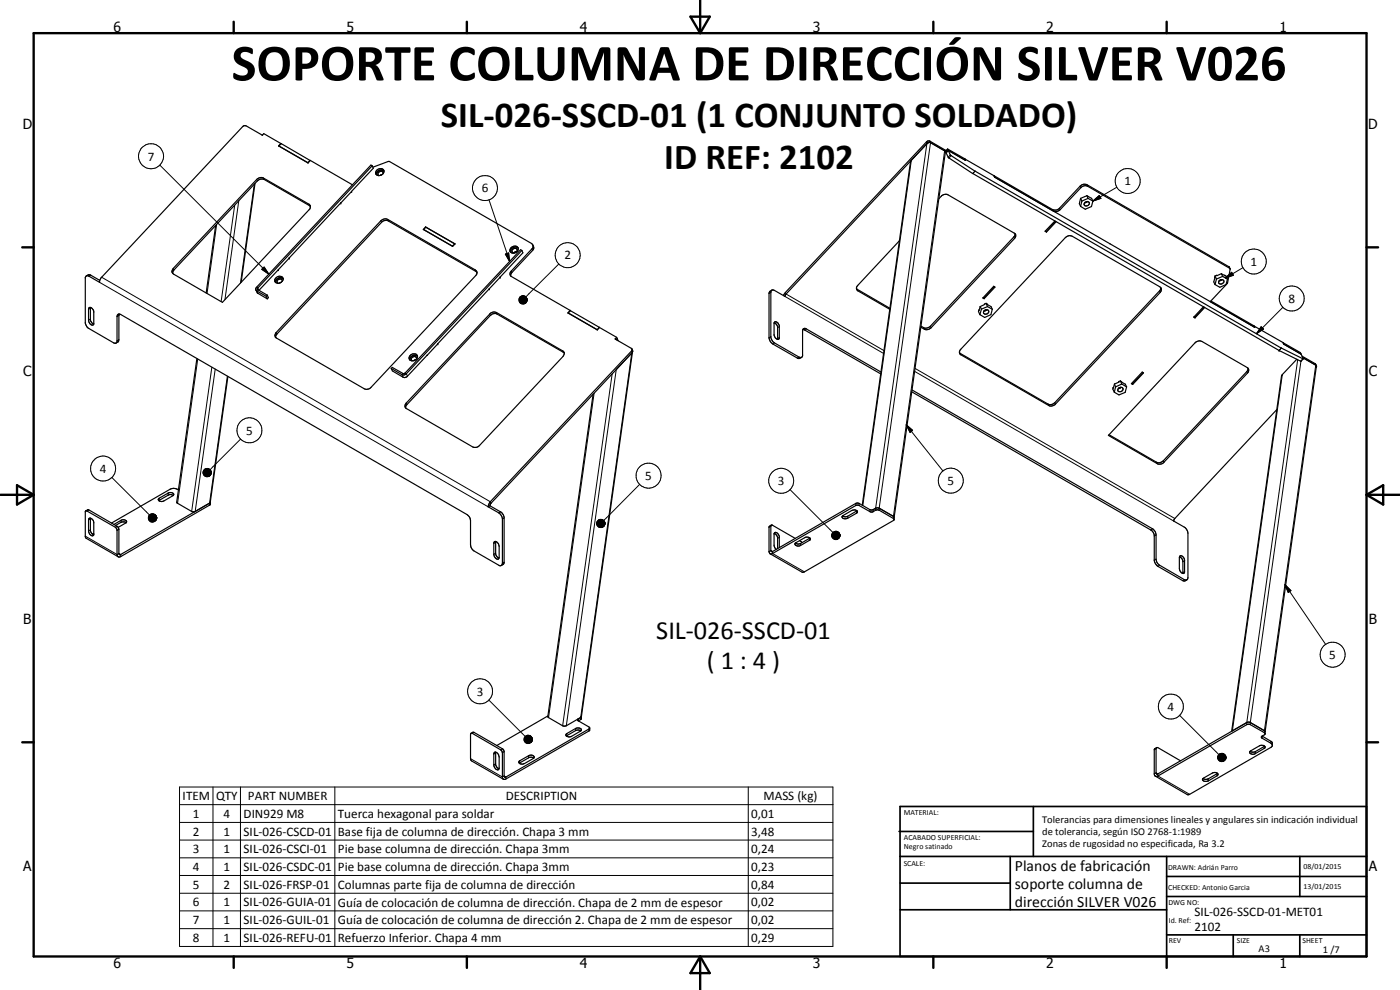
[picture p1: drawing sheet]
<svg xmlns="http://www.w3.org/2000/svg" width="420mm" height="297mm" viewBox="0 0 420 297" stroke-linecap="round" stroke-linejoin="round" font-family="sans-serif">
<g fill="none" stroke="#000" stroke-width=".35">
<path d="M76.5 55l-4.1 29.7M77.2 53.6l1.1-.3 .8 .1 13.6 7.9a1.01 1.01 0 0 1 .1 1.6l-26.1 27.8-14.6-8.4a1.02 1.02 0 0 1-.1-1.7zM78.8 40.5l-4.9-2.7h-.9l-42.7 45.6-.4 1.3-3.2-1.9h-.8M78.8 40.5h.1M78.8 40.5l.4-.4 5.1 3M83.7 43.8l8.7 5M83.7 43.8l.1 .1M83.7 43.8l.7-.7 8.6 5M84.3 43.1l.1 .1M84.3 43.1l-.7 .7 8.8 5.1M92.4 48.8v.1M93 48.1l.1 .1"/>
<path d="M93 48.1l-.6 .7M93.1 48.1l12.7 7.4M93.1 48.1l-.7 .8M105.5 57.4v.1M105.5 57.4l-18.7 20M111.7 49.7l.3 .8-6.5 6.9M111.7 49.7l-.4-.2-34.3 36.7-.3 .5 .3 .6 2.9 1.6M111.7 49.7l-34.4 36.8v.4l2.9 1.7M111.9 50.2l5-1.7 42.6 24.6a1.04 1.04 0 0 1 .1 1.6l-6.4 6.9-.1 .4 .1 .7 17.9 10.4M114.7 52.4l-.6 .2M115 52.1a.73 .73 0 0 0-1.1-.6 .73 .73 0 0 0-.2 1.2M115.2 51.3a1.42 1.42 0 0 0-2.3 1.1"/>
<path d="M115.2 51.3a1.24 1.24 0 0 0-1.7-.6 1.24 1.24 0 0 0-.4 1.8l.8 .2 1-.5M115.2 51.3l-.3 .9M273.5 48.1l-.2 .5-14.5 103M278.2 43l-42.4 45.3-.2 .6-3.2-1.8-.7-.1M278.3 43l-.1 .1M278.4 42.9l-.2 .1M278.6 42.8h.7M279.3 42.8l4.2 2.5 .2 .4-15.4 109.5M279.3 42.8l-.5-.1-.5 .3M279.3 42.8l4.9 2.8M281.8 59.6a2.35 2.35 0 0 1 2.5-1.3l20.3 11.8 .2 .8-.4 .7-25 26.7a1.78 1.78 0 0 1-2 .5l-1.1-.6M284.4 44.7l-.6 .4-4.8-2.8h-.7l-.3 .3-42.3 45.2-.5 .9"/>
<path d="M284.4 44.7l.2 .4M284.4 44.7l5.1 2.9 .2 .5M284.6 45.1l-.7 .7 .8 1.5 7.2 4.8M284.6 45.1l5.2 3-.2-.4M284.6 45.1l.8 1.6 7.2 4.7M289.6 47.7l8.7 5 .2 .4 34.7 20.1M289.6 47.7l-.1 .1M291.9 52.1h.1M292 52.1l91.9 53.1 6.4 3.2 .8-.7M292.6 51.4h.1M292.6 51.4l91.9 53M298.4 52.7l-.1 .1"/>
<path d="M298.4 52.7l.1 .5M298.4 52.7l18 10.3 1.4-.3 6.8-7.2 .6-.2 1 .1 42.6 24.7 .3 .5M324.3 59.5l-.3 1.2M324.3 59.5l.4 .8M325.7 58.9l-1.4 .6M326.2 58.7l.3 .8M326.5 58.9l1.1 .6 .4 .8M326.5 59.5l1.5 .8M326.5 59.5l-1.8 .8M64.7 67.7l-2.8 20.2M86.8 77.4v.1M86.8 77.4l-9.1 9.7"/>
<path d="M93.2 61.9l-13.9-8.1h-1.3l-.8 .5-25.2 26.9-.2 .8M114.3 66.3l1-.6 1.1 .1 26.3 15.2 .3 .4 .1 .9-31.7 33.9-.8 .5-.5 .1-.8-.2-26.3-15.2a1.01 1.01 0 0 1-.1-1.6zM127.2 68.9l.6-.7 8.7 5M127.7 68.1l-.7 .7 8.8 5.1M127.7 68.1l8.9 5.1-.8 .7M127.7 68.1l.1 .1M135.8 73.9h.1M136.5 73.2v.1M136.5 73.2l-.7 .7M153.4 74.3a1.18 1.18 0 0 1 1.2-.5 1.18 1.18 0 0 1 .9 1 1.35 1.35 0 0 1-1.1 1.1 1.35 1.35 0 0 1-1.4-.7zM153.8 74.8a.75 .75 0 0 1 1-.3 .75 .75 0 0 1 .4 .9 .75 .75 0 0 1-.9 .5 .57 .57 0 0 1-.6-.4 .57 .57 0 0 1 .1-.7zM155.1 75.5l-.8 .4"/>
<path d="M155.5 74.5a1.43 1.43 0 0 0-1.5-.2 1.43 1.43 0 0 0-.8 1.3M156.6 75.1l.3 .8-6.8 7.3M156.6 75.1l-.4-.2-34.7 37.1-.4 .1-3.4-1.9-.3 .4M156.6 75.1l-34.6 37-.6 .4h-.6l-3.4-1.9M159.9 73.5l.3 .7-.1 .6-6.5 7-.4 1M269.9 72.3l-12.5 13.3a1.01 1.01 0 0 0 .1 1.7l9.5 5.5M304.6 70.1l-.2 .9-25.2 26.9a1.78 1.78 0 0 1-2 .4l-.8-.5M313.8 69.3l.2 .2M314 69.5l.1 .1M316.1 63.3l.8 .2 1.1-.4 6.6-7 1.1-.4 .7 .2 42.7 24.7-.8 4.4-5.1 5.5M316.6 66.3l-3 3.1 .5 .2M316.8 66.4l-2.8 3.1"/>
<path d="M317 66.5l-2.9 3.1M319.7 71.3l1-.6 1.1 .2 26.3 15.2a1.04 1.04 0 0 1 .1 1.7l-31.4 33.4-.8 .5-1.1 .1-26.5-15.3a1.01 1.01 0 0 1-.1-1.7zM323.9 61.1l.4 .8M324.7 60.3l-.4 1.6M325.5 60.8a.69 .69 0 0 1 1.2-.2 .69 .69 0 0 1-.3 1.1l-1-.1-.1-.3zM326.3 60.5l-.8 .3M328 60.3l-.4 1.7-1.9 .8-1.4-.9M333.1 73.2l8.9 5M341.9 78.2l34.7 20-.2-.4 8.7 5 .2 .5 5.2 3M25.9 82.8l-.3 .4v13.8l.5 1 8 4.9 .6 .1 .4-.5v-7.5l.2-.6 .5-.2M25.9 82.8l1.1-.3 2.9 1.6M26.7 92.3a1.17 1.17 0 0 1 1.4 1.2v3.8a1.11 1.11 0 0 1-1.2-.1 1.11 1.11 0 0 1-.3-1.1z"/>
<path d="M27.1 92.2l.1 4 .4 .7 .5 .3M35.8 94.2l-.1 7.7-.2 .6-.7 .4M35.8 94.2l104.4 60.2 .7 .8 .3 1v7.3l.5 1.3 .4 .4 7.8 4.5h.5M76.8 87l.4 .9 3 1.8M79.9 88.9l.3 .8M80.2 88.6l.3 .7-.3 .4M80.2 88.6l-.3 .3M83.6 80.9h.1M84.2 84.8l-.7 .2M84.2 84.8l-.3 .2M84.4 84.7l-.2 .1M84.7 84.4a.73 .73 0 0 0-1-.6 .73 .73 0 0 0-.2 1.2"/>
<path d="M85 83.6a1.49 1.49 0 0 0-2.3 1.1M85 83.6l-.1 .5-.7 .7M85 83.6a1.27 1.27 0 0 0-1.7-.6 1.27 1.27 0 0 0-.5 1.8l.7 .2M143.2 81.7l-26.7-15.4a1.78 1.78 0 0 0-2 .4l-31.4 33.5-.3 1.1M146.8 86.7h.1M147.1 94l1.1-.4 .8 .2 19.9 11.5a.98 .98 0 0 1 .1 1.6l-25.1 26.7-.7 .6-1.3-.1-19.9-11.5a1.01 1.01 0 0 1-.1-1.7zM150.1 83.2h.1M150.1 83.2l-18.8 20M170.5 93.9l.7-.7 8.7 5M170.5 93.9l8.7 5M170.5 93.9l.1 .1M171.1 93.1l-.7 .8 8.9 5.1"/>
<path d="M171.1 93.1v.2M179.2 98.9v.1M179.9 98.2l5.2 3M179.9 98.2l-.6 .8M231.7 87l-.7 .5-.2 .6v13.2l.2 .8 .8 1.1 7.5 4.2a1.03 1.03 0 0 0 1.3-.2M231.7 87l-.4 .5v13.8l.2 .5 .9 1.1 7.4 4.2 .8 .1M232.4 96.8l.6 .5 .4 .8-.1 3.8M232.5 96.6h.6l.7 1 .1 3.9a.76 .76 0 0 1-.9 .3 .76 .76 0 0 1-.5-.8l-.2-.4v-3.7zM241 98.8l23.3 13.4M257 86.6l10.1 5.9M294.2 92l-.5 1.5 .4 .9M294.2 92l.3 .8"/>
<path d="M294.5 92.8l-.4 1.6M295.1 89.3l.2 .2M295.3 89.4v.2M295.3 93.3l1-.3a.63 .63 0 0 1 .5 .6 .63 .63 0 0 1-.6 .6l-.9-.1-.2-.3zM295.9 91l-1.7 1M295.9 91l1.5 1 .4 .8M295.9 91l.5 1M296 93l-.6 .2M296.1 93l-.8 .3M296.4 92l1.4 .8M296.4 92l-1.9 .8M297.8 92.8l-.4 1.6-1.9 .8-1.4-.8"/>
<path d="M298.2 85.9l.4 .2-3.3 3.5-.3-.2zM298.4 86l-3.1 3.5M348.3 86.3l-.2 .8-31.5 33.7-.8 .5-.8 .1-.5-.2-26.6-15.4M358.6 95.2v.2M361.2 92l-2.9 3.2 .3 .2M361.4 92.2l-2.8 3-.3-.2M361.6 92.2l-3 3.2M363.4 90.3l12.9 7.4 .2 .5M364.6 82.8l-.3 1.8 .3 .8M364.6 82.8l.5 .9M365.1 83.7l-.5 1.7M365.8 84.4a.74 .74 0 0 1 .9-.5 .74 .74 0 0 1 .5 .9 .76 .76 0 0 1-.8 .5 .76 .76 0 0 1-.7-.7z"/>
<path d="M366.6 83.9l-.6 .3M366.6 82.1l1.3 .7 .5 .9M366.6 82.1l-2 .7M366.6 82.1l.3 .8M366.7 83.9l-.8 .4M366.9 82.9l1.5 .8M366.9 82.9l-1.8 .8M368.4 83.7l-.5 1.7-1.8 .8-1.5-.8M59.1 107.6l-6.1 43.1 .3 .3 4.2 2.5h1.1M68.4 112.9l-5.3 37.9M123.3 106.5a1.13 1.13 0 0 1 1.2-.4 1.13 1.13 0 0 1 .8 1 1.36 1.36 0 0 1-1.1 1.1 1.36 1.36 0 0 1-1.4-.7zM124.7 107.9l-.5 .3"/>
<path d="M125 107.7a.72 .72 0 0 0-1-.6 .72 .72 0 0 0-.2 1.1M125.3 106.9a1.46 1.46 0 0 0-2.3 1M128.1 106.6h.1M128.2 106.6l-6.2 6.6h-1.1l-3.1-1.9-.4-.7M131.3 103.2h.1M131.4 103.2l-3.2 3.4M169.3 105.9l-20.1-11.7a1.78 1.78 0 0 0-2.1 .5l-25.1 26.9-.3 .8M178 118.3l-13.6 96.7 .1 .3 4.9 2.6 4.9-2.6M185.1 101.2l-.4 .6 4.8 2.7 .2 .2-.1 .5-42.5 45.3-.6 1.6M185.1 101.2l.1 .4M185.2 101.6l-.2 .3M185.2 101.6l.3 .6"/>
<path d="M189.6 104.7l.3 .6-.2 .5-42.3 45.2-.3 .8M189.8 105.6l-15.4 109.6M240.6 107.2l.3-.4v-7.5l.2-.6 .4-.2 22.9 13.1M273.6 117.6l72 41.5 .5 .7 .3 .8v7.5l.3 1 .8 .8 7.4 4.3 .6 .1 .7-.3M273.7 117l72.4 41.8 .7 .9 .2 .8v7.3l.2 1 .6 .7 7.6 4.4 .8 .1M334.5 115.2l-.5 1.5 .4 1M334.5 115.2l.3 .9M334.8 116.1l-.4 1.6M335.6 116.5a.78 .78 0 0 1 .8-.3 .78 .78 0 0 1 .6 .5 .85 .85 0 0 1-.6 .8 .85 .85 0 0 1-1-.4zM336.2 114.3l-1.7 .9M336.2 114.3l1.5 1 .4 .8M336.2 114.3l.5 .9"/>
<path d="M336.3 116.2l-.6 .3M336.5 116.2l-.9 .4M336.7 115.2l1.4 .9M336.7 115.2l-1.9 .9M338.1 116.1l-.4 1.6-1.9 .8-1.4-.8M339.8 115.2l.1 .2M342.8 111.6l.4 .3-3.3 3.5-.4-.3zM343 111.8l-3.1 3.4-.3-.1M358.6 102.9l1.1-.6 1 .1 13.6 7.9a1.01 1.01 0 0 1 .1 1.6l-25.1 26.8a1.78 1.78 0 0 1-2 .4l-14.7-8.5zM374.6 110.5l-.4 1-25.1 26.8a1.75 1.75 0 0 1-2 .4l-14.3-8.3M384.5 104.4h.1M384.5 104.4l6.5 3.3"/>
<path d="M385.1 102.9l5.2 2.9 .2 .5M385.1 102.9l.2 .4M385.1 102.9h.1M389.2 107.8l-4.4 4.6-.2 .5-15 106.5M390.5 106.3l.6 1.4M390.7 106.8l4 2.3 .3 .7M391 107.3l3.9 2.3M391 107.7h.1M391.1 107.7h.1M394.9 109.6l.1 .4-15.3 109.5M394.9 109.6l.2 .3-.1 .3M383.2 122.9l-30.7 32.8-.3 .6 3.4 2 .8 1.2 .1 13.8-.3 .7"/>
<path d="M25.7 153.3l.3-.1 8.6 5 .4 .4 .1 7.8 .4 .6-9.8-5.7zM26.7 155.5a1.24 1.24 0 0 1 1.4 1.2v3.7a.76 .76 0 0 1-.8 .3 .76 .76 0 0 1-.6-.8l-.1-.6zM27.1 155.4l.1 4 .3 .6 .6 .4M37.9 156.8l-.6-.2h-.8l-1.8 1M37.9 156.8l-2.4 1.4M37.9 156.8a.61 .61 0 0 0-.1-.7 .61 .61 0 0 0-.6-.1h-.7l-2.3 1.4M47.8 149.5l2.6-1.5a1.03 1.03 0 0 1 1.7 .5l-2.9 1.8a1.06 1.06 0 0 1-1.7-.6zM52 148.7l-1.2-.3-3.1 1.8M53.6 147a2.4 2.4 0 0 0-2.5-.2l-17.6 10.1M63 150.9l-27 15.6-.3-.4v-7.3l-.4-.8-8.6-5h-.4l-.5 .3M63 150.9l.1-.2-.1 .8-26.8 15.5h-.7M63.1 150.7l-.1 .2"/>
<path d="M146.5 152.1l3.2 1.8 1 1.3 .1 13.8-.4 .7M147.1 151.8l3.3 1.9 .9 1.5v13.7l-.2 .4-.7 .4M147.1 151.8l-.6 .3M231.5 157.6l-.7 .6v7.3l.3 .7M231.5 157.6l.2-.1 7 4M252.8 154.8l2.8-1.6a1.08 1.08 0 0 1 1.7 .5l-2.9 1.8a1.21 1.21 0 0 1-1.7-.4zM257.2 153.2l-3 1.8-.6 .1-.8-.3M268.3 155.2l-4.4-2.7-.8-.1-1.7 .6-3.6-2h-.8l-25.3 14.5-.4-.2 .2-7.7M268.3 155.9v-.3l-4.4-2.5-.6-.1-1.4 .6h-.7l-3.5-2h-.7l-25.2 14.5-.7 .1M268.3 155.9l-27.1 15.8h-.5l-9.6-5.5M268.3 155.2v.7M28.1 160l-.3 .2"/>
<path d="M148.4 162.6a1.23 1.23 0 0 1 1.4 1.4v3.4a.67 .67 0 0 1-.8 .4 .67 .67 0 0 1-.5-.6l-.3-.9zM148.7 162.5v3.7a1.53 1.53 0 0 0 1.1 1.2M232.4 160.1l.4 .2 .5 .8 .1 3.5M233.9 164.3v-3.3a1.09 1.09 0 0 0-1.5-1.1l-.1 3.9 .6 1M238.7 162.9l2.8-1.6a.95 .95 0 0 1 1-.2 .95 .95 0 0 1 .7 .8l-2.9 1.8a1.03 1.03 0 0 1-1.7-.6zM239.9 162.2l.8 .6M243.1 161.4l-2.8 1.7a1.44 1.44 0 0 1-1.6-.2M354 167l.6 .5 .4 .8v3.7M354.1 166.8a1.17 1.17 0 0 1 1.4 1.2v3.7a.78 .78 0 0 1-.9 .3 .78 .78 0 0 1-.5-.8l-.2-.6zM164.5 214.8l-15.4 8.9M173.6 216.3l3.1 1.8 .3 .3M174.3 215.3l-.9 .5 .2 .5"/>
<path d="M174.3 219.3l-.7-.3-.7 .1-2.9 1.8M174.4 215.2l-.1 .1M174.4 215.2l.1-.3-.1 .9-.8 .5M177 218.4l-25.3 14.8-.4-.2v-7.6l-.3-.5-8.7-5.1-.9 .2M177 218.4v.6l-.3 .3-24.9 14.4-.7 .1M374.2 216.8l.9-.1 4.5 2.6 .1 1-.9 .6M374.2 216.8l-4.3 2.5M374.2 216.8l-26.9 15.5-.3-.4v-7.2l.1-.4M141.4 220h.4l8.8 5.3 .2 .5v7.5l.3 .5M141.4 220l-.2 .3v7.3l.2 .6 9.7 5.6M148.7 225.7l.1 3.9 .5 .8 .5 .3M148.8 225.7l-.4 .1-.2 .4v3.3a1.31 1.31 0 0 0 1.4 1.4l.2-.3"/>
<path d="M148.8 225.7a1.69 1.69 0 0 1 1 1.5v3.4M155.8 228.4l2.9-1.7a1.02 1.02 0 0 1 1.6 .6l-2.9 1.8a.9 .9 0 0 1-1.1 .2 .9 .9 0 0 1-.5-.9zM160.2 227.5l-.5-.3h-.9l-2.9 1.8M170 220.2l3-1.7a.99 .99 0 0 1 1.4 .7l-2.9 1.7a1.07 1.07 0 0 1-1.6-.6zM347.1 224.3l-.7 .7v7.2l.3 .7M347.1 224.3h.4l6.8 4M361 233.6l2.8-1.7a1.02 1.02 0 0 1 1.7 .6l-2.9 1.8a1 1 0 0 1-1 .2 1 1 0 0 1-.7-.8zM365.4 232l-3 1.8h-.6l-.8-.2M375.1 225.6l3.1-1.9a.94 .94 0 0 1 1.4 .7l-2.8 1.7a1.06 1.06 0 0 1-1.7-.5zM378.8 220.9l-.3 .2 .2 .3 3.1 2M378.8 220.9l3 1.8v1.1l-.2 .3-24.8 14.3h-.5l-9.6-5.5M379.5 223.9l-3.1 1.8-1.2-.3"/>
<path d="M379.7 220l-4.5-2.6-.9-.1-26.8 15.5-.8 .1"/>
</g>
<g fill="none" stroke="#000" stroke-width=".3">
<path d="M48 49.5l32.7 32.8M76.3 55.3l-4.1 29.6M77 53.8l.2 .5M79.1 53.4l.2 .4M146.8 60l6.1 18.4M273.5 48.1l-14.6 103.6M278 42.6l.2 .4M278.2 43.1l-15.4 110M279 42.3l.3 .5-15.4 110.3M283.5 45.3l-15.4 110.3M283.8 45.1l.2 .5M284 45.1l.2 .4"/>
<path d="M285.2 46.5l-.6 .7M285.4 46.7l-.6 .7M292.6 51.4l-.7 .7M324.1 55.9l.3 .4M325.7 58.9l.5-.2 .3 .2M326.2 55.4l.2 .5M335.2 56.2l-7.2 4.1M65 67.4l-2.9 20.7M70.4 61.6l-4 28.9M71.7 60.2l-4.2 29.7M92.7 61.3l.2 .4M114.3 66.3l.2 .4"/>
<path d="M116.4 65.8l.1 .5M151.7 76.2l.9-.3 .3 2.5zM159.6 74.7l.2 .5M167.7 79.2l-9.9 9.9M304.2 71.1l.2 .5M315.9 62.9l.2 .4M318 62.5l.2 .4M324 60.7l-.1 .4M328 60.3l1.9-1.6 .5 .8zM27.1 95.8l-.5 .3M27.1 92.5l-.5 .3M27.2 82.5l-.5 .3"/>
<path d="M29.9 84.7l116.6 67.4M30.5 83.2l116.6 67.3 .3 .5M35.7 94.7l-.6 .3M52 80.6l.2 .4M77 86.2l.4 .2 .3 .7M77.4 86.9l-.4 .4 .4 .7M78.6 80.8l.7-.7 1.4 2.2zM82.9 99.8l.2 .4M142.7 81l.2 .5M147 94.2l.1 .5M149 93.8l.2 .4M153.4 81.3l.2 .5"/>
<path d="M155.7 89.8l2.5 .2-2.5 .1zM155.7 90.1l2.5-.1-2.4 .4zM155.7 90h2.5M155.8 89.6l2.4 .4-2.5-.2zM155.8 90.4l2.4-.4-2.3 .6zM155.9 89.3l2.3 .7-2.4-.4zM155.9 90.6l2.3-.6-2.2 .8zM156 89.1l.2-.2 2 1.1zM156 89.1l2.2 .9-2.3-.7zM156 90.8l2.2-.8-2 1zM156.2 88.9l.3-.1 1.7 1.2zM156.2 91l2-1-1.7 1.1z"/>
<path d="M156.5 88.8l.2-.1 1.5 1.3zM156.5 91.1l1.7-1.1-1.5 1.2zM156.7 88.7h.3l1.2 1.3zM156.7 91.2l1.5-1.2-1.2 1.2zM157 88.7l.3 .1 .9 1.2zM157.3 88.8l.3 .1 .6 1.1zM157.6 88.9l.6 1.1zM157.8 89l.4 1zM157.9 89.2l.3 .8zM158.1 89.5l.1 .5zM158.2 90l-.9 1.2h-.3zM158.2 90l-.9 1.2z"/>
<path d="M158.2 90l-.6 1.1zM158.2 90l-.4 .9zM158.2 90l-.3 .7zM158.2 90l-.1 .5zM158.2 90v.2zM231.3 87.8l-.5 .3M233.9 98l-.5 .3M235.6 88.9l29.6 17.1M235.7 87.8l.2 .4 29.4 17M242 98.7l-.6 .3M257.3 86.8l.2 .5M277.2 98.3l.2 .5"/>
<path d="M279.2 97.9l.2 .4M348 87.3l.2 .5M367.7 83.4l1.9-1.7 .6 .9zM368.8 80.1l.2 .4M373 80.3l-5.3 3.1M378.5 98l.7 .7-2.1 1.4zM385 92.2l-7.9 7.9M35.7 101.9l-.6 .3M59.3 107.7l-6 43.3M63.6 110.2l-6.1 43.3M64.6 110.7l-6 42.8M68.2 112.9l-5.3 38.7"/>
<path d="M120.9 112.1l-.3 .3 .3 .8M121.6 111.9l.4 .2 .3 .8M168.9 105.3l.2 .4M178.3 118l-13.7 97.3M183.7 112.2l-14.8 105.6M184.7 101.6l.1 .2M184.9 110.9l-14.9 106.9M189.5 105.3l.2 .5M189.6 105.9l-15.3 110M231.3 101l-.5 .3M232.4 102.9l-.6 .3M233.9 101.3l-.5 .3"/>
<path d="M239.8 107.1l-.5 .3M274.5 111.4l77.7 44.9M274.6 110.5l78 45.1M288.2 106l.2 .5M374.2 111.5l.2 .4M384.5 104.4l-.6 .8M384.8 112.4l-14.9 106.9M389.5 107.9l-15.3 109.5M390.4 108.4l-15.2 109M391 107.7l-.7 .7M394.7 109.1l.2 .5-15.4 110.2M72.2 131.7l-9.1 9.2"/>
<path d="M121.9 120.9l.2 .5M272 127.5l1.9 1.6-.8 .7zM272 127.5l11 13.8M314.5 121.2l.2 .5M316.6 120.8l.2 .4M347.1 138.7l.2 .4M349.1 138.3l.2 .4M26.7 153l-.6 .3M27.1 155.7l-.5 .3M27.1 159l-.5 .3M33.6 143.3l11.3 11.2M35.1 157.9l-.5 .3"/>
<path d="M35.7 158.8l-.6 .3M36.3 156.1v.6M44.5 155.2l2.5 .2-2.5 .1zM44.5 155.5l2.5-.1-2.4 .4zM44.5 155.4h2.5M44.6 155l2.4 .4-2.5-.2zM44.6 155.8l2.4-.4-2.3 .6zM44.7 154.7l.2-.1 2.1 .8zM44.7 154.7l2.3 .7-2.4-.4zM44.7 156l2.3-.6-2.1 .9zM44.9 156.3l2.1-.9-2 1.1zM45 154.3l.3-.1 1.7 1.2z"/>
<path d="M45 154.3l2 1.1-2.1-.8zM45 156.5l2-1.1-1.7 1.2zM45.3 154.2h.2l1.5 1.2zM45.3 156.6l1.7-1.2-1.5 1.2zM45.5 154.2h.3l1.2 1.2zM45.5 156.6l1.5-1.2-1.2 1.2zM45.8 154.2h.3l.9 1.2zM45.8 156.6l1.2-1.2-.9 1.2zM46.1 154.2l.9 1.2zM46.3 154.3l.7 1.1zM46.6 154.4l.4 1zM46.8 154.6l.2 .8z"/>
<path d="M46.9 154.9l.1 .5zM47 155.4l-.9 1.2zM47 155.4l-.7 1.1zM47 155.4l-.4 .9zM47 155.4l-.2 .8zM47 155.4l-.1 .5zM47 155.4v.3zM47.8 149.5v.6M50.4 148v.6M60.9 141.6l2.5 .2-2.5 .1zM60.9 141.9l2.5-.1-2.4 .4zM60.9 141.8h2.5"/>
<path d="M61 141.4l2.4 .4-2.5-.2zM61 142.2l2.4-.4-2.3 .7zM61.1 141.1l2.3 .7-2.4-.4zM61.1 142.5l2.3-.7-2.2 .9zM61.2 141l2.2 .8-2.3-.7zM61.2 142.7l2.2-.9-1.9 1zM61.5 140.8l.2-.2 1.7 1.2zM61.5 140.8l1.9 1-2.2-.8zM61.5 142.8l1.9-1-1.7 1.2zM61.7 140.6h.3l1.4 1.2zM61.7 143l1.7-1.2-1.4 1.2zM62 140.6l.2-.1 1.2 1.3z"/>
<path d="M62 143l1.4-1.2-1.2 1.2zM62.2 140.5l.3 .1 .9 1.2zM62.5 140.6l.9 1.2zM62.8 140.7l.6 1.1zM63 140.8l.4 1zM63.1 141.1l.3 .7zM63.3 141.3l.1 .5zM63.4 141.8l-.9 1.2h-.3zM63.4 141.8l-.6 1.1-.3 .1zM63.4 141.8l-.6 1.1zM63.4 141.8l-.4 .9zM63.4 141.8l-.3 .7z"/>
<path d="M63.4 141.8l-.1 .5zM63.4 141.8v.3zM150.2 153.6l-.5 .3M151.3 155.4l-.5 .3M179.1 156.9l2.5 .2-2.5 .1zM179.1 157.2l2.5-.1-2.5 .4zM179.1 157.1h2.5M179.1 156.6l2.5 .5-2.5-.2zM179.1 157.5l2.5-.4-2.4 .6zM179.2 156.4l2.4 .7-2.5-.5zM179.2 157.7l2.4-.6-2.2 .8zM179.4 156.2l2.2 .9-2.4-.7z"/>
<path d="M179.4 157.9l2.2-.8-2 1zM179.6 156l.3-.1 1.7 1.2zM179.6 156l2 1.1-2.2-.9zM179.6 158.1l2-1-1.7 1.1zM179.9 155.9l.2-.1 1.5 1.3zM179.9 158.2l1.7-1.1-1.5 1.2zM180.1 155.8h.3l1.2 1.3zM180.1 158.3l1.5-1.2-1.2 1.2zM180.4 155.8l.2 .1 1 1.2zM180.6 155.9l1 1.2zM180.9 156l.7 1.1zM181.1 156.1l.5 1z"/>
<path d="M181.3 156.3l.3 .8zM181.4 156.5l.2 .6zM181.6 157.1l-1 1.2h-.2zM181.6 157.1l-1 1.2zM181.6 157.1l-.7 1.1zM181.6 157.1l-.5 .9zM181.6 157.1l-.3 .7zM181.6 157.1l-.2 .5zM181.6 157.1l-.1 .3zM192 145.3l-10.8 10.9M231.3 157.9l-.5 .3M237.1 146.9l12.9 12.9"/>
<path d="M249.9 159.8l.2-.2 2 1.1zM249.9 159.8l2.2 .9-2.3-.7zM250.1 159.6l.3-.1 1.7 1.2zM250.4 159.5l.2-.1 1.5 1.3zM250.6 159.4h.3l1.2 1.3zM250.9 159.4h.3l.9 1.3zM251.2 159.4l.9 1.3zM251.4 159.6l.7 1.1zM251.7 159.7l.4 1zM251.8 159.9l.3 .8zM254.4 154.9v.6M256.8 151v.7"/>
<path d="M257.1 153.3v.7M257.8 151v.7M261.1 152.9v.6M262.1 152.9v.6M345.9 158.7l-.6 .3M25.6 160.9l9.5 5.5 .6-.3 .5 .3v.6M148.7 166l-.5 .3M148.7 162.7l-.5 .3M151.3 168.7l-.5 .3M230.8 165.5l.5-.4 .5 .4v.6l9.6 5.5M233.9 161.2l-.5 .3M240.3 163.1v.6"/>
<path d="M242.9 161.5v.6M249.6 160.5l2.5 .2-2.5 .1zM249.6 160.8l2.5-.1-2.5 .3zM249.6 160.7h2.5M249.6 160.3l2.5 .4-2.5-.2zM249.6 161l2.5-.3-2.3 .6zM249.8 160l2.3 .7-2.5-.4zM249.8 161.3l2.3-.6-2.2 .8zM249.9 161.5l2.2-.8-2 1zM250.1 161.7l2-1-1.7 1.1zM250.4 161.8l1.7-1.1-1.5 1.2zM250.6 161.9l1.5-1.2-1.2 1.2z"/>
<path d="M252 160.1l.1 .6zM252.1 160.7l-1.2 1.2zM252.1 160.7l-.9 1.1zM252.1 160.7l-.7 1.1zM252.1 160.7l-.4 .9zM252.1 160.7l-.3 .7zM252.1 160.7l-.1 .5zM252.1 160.7l-.1 .2zM347 160.5l-.6 .3M347 167.8l-.6 .3M348 169.6l-.5 .3M355.4 173.9l-.5 .3"/>
<path d="M355.5 171.5l-.5 .3M355.5 168.2l-.5 .3M385.6 175.4l1.8 1.8-.8 .6zM385.6 175.4l12.2 17.9M142.3 219.8l-.5 .2M146.7 210.1l10.9 10.9M172.8 218.6v.6M173.6 215.7v.6M176.7 218.7v.6M354 214.6l11.8 11.8M53.9 236.1h196.1v47.9h-196.1zM63.9 236.1v47.9"/>
<path d="M72.2 236.1v47.9M100.5 236.1v47.9M141.2 227.6l9.6 5.5 .5-.3 .5 .3v.6M148.7 229.2l-.5 .3M148.7 225.9l-.5 .3M150.8 224.7l-.6 .3M151.3 225.6l-.5 .2M156 228.3v.6M157.3 221.7l2.5 .2-2.5 .1zM157.3 222l2.5-.1-2.5 .3zM157.3 221.9h2.5M157.3 221.4l2.5 .5-2.5-.2z"/>
<path d="M157.3 222.2l2.5-.3-2.4 .6zM157.4 221.2l2.4 .7-2.5-.5zM157.4 222.5l2.4-.6-2.2 .8zM157.6 221l.2-.2 2 1.1zM157.6 221l2.2 .9-2.4-.7zM157.6 222.7l2.2-.8-2 1zM157.8 220.8l.3-.1 1.7 1.2zM157.8 222.9l2-1-1.7 1.1zM158.1 220.7l.2-.1 1.5 1.3zM158.1 223l1.7-1.1-1.5 1.2zM158.3 220.6h.3l1.2 1.3zM158.3 223.1l1.5-1.2-1.2 1.2z"/>
<path d="M158.6 220.6h.2l1 1.3zM158.7 226.7v.7M158.8 220.6l.3 .1 .7 1.2zM159.1 220.7l.7 1.2zM159.3 220.9l.5 1zM159.5 221.1l.3 .8zM159.7 221.3l.1 .6zM159.8 221.9l-1 1.2h-.2zM159.8 221.9l-1 1.2zM159.8 221.9l-.7 1zM159.8 221.9l-.5 .9zM159.8 221.9l-.3 .7z"/>
<path d="M159.8 221.9l-.1 .5zM159.8 221.9l-.1 .2zM170.1 220.1v.6M224.6 236.1v47.9M346.4 232.2l.6-.3 .5 .3v.6l9.5 5.5M347 224.7l-.6 .3M362.6 233.7v.6M365.2 232.2v.6M365.4 227.1l2.5 .2-2.5 .1zM365.4 227.4l2.5-.1-2.4 .4zM365.4 227.3h2.5M365.5 226.9l2.4 .4-2.5-.2z"/>
<path d="M365.5 227.7l2.4-.4-2.3 .6zM365.6 226.6l.1-.2 2.2 .9zM365.6 226.6l2.3 .7-2.4-.4zM365.6 227.9l2.3-.6-2.2 .8zM365.7 226.4l.3-.2 1.9 1.1zM365.7 228.1l2.2-.8-1.9 1zM366 226.2l.2-.1 1.7 1.2zM366 228.3l1.9-1-1.7 1.1zM366.2 226.1h.3l1.4 1.2zM366.2 228.4l1.7-1.1-1.4 1.2zM366.5 226.1l.2-.1 1.2 1.3zM366.5 228.5l1.4-1.2-1.2 1.2z"/>
<path d="M366.7 226l.3 .1 .9 1.2zM367 226.1l.9 1.2zM367.2 226.2l.7 1.1zM367.5 226.3l.4 1zM367.7 226.5l.2 .8zM367.8 226.7l.1 .6zM367.9 227.3l-.9 1.2h-.3zM367.9 227.3l-.9 1.2zM367.9 227.3l-.7 1.1zM367.9 227.3l-.4 .9zM367.9 227.3l-.2 .7zM367.9 227.3l-.1 .5z"/>
<path d="M367.9 227.3v.2zM376.8 225.5v.6M378.8 220.9v.6M379.4 224v.6M381.4 222.4v.6M53.9 241.4h196.1M53.9 246.8h196.1M53.9 252.1h196.1M53.9 257.4h196.1M53.9 262.7h196.1M53.9 268h196.1M53.9 273.3h196.1"/>
<path d="M53.9 278.6h196.1"/>
<circle cx="45.3" cy="46.9" r="3.8"/>
<circle cx="145.5" cy="56.4" r="3.8"/>
<circle cx="338.4" cy="54.3" r="3.8"/>
<circle cx="170.3" cy="76.6" r="3.8"/>
<circle cx="376.3" cy="78.5" r="3.8"/>
<circle cx="387.6" cy="89.6" r="3.7"/>
<circle cx="74.9" cy="129.1" r="3.8"/>
<circle cx="30.9" cy="140.6" r="3.8"/>
<circle cx="194.6" cy="142.7" r="3.8"/>
<circle cx="234.4" cy="144.3" r="3.7"/>
<circle cx="285.3" cy="144.2" r="3.7"/>
<circle cx="399.9" cy="196.4" r="3.8"/>
<circle cx="144.1" cy="207.4" r="3.7"/>
<circle cx="351.4" cy="212" r="3.8"/>
</g>
<g fill="#000">
<circle cx="105.5" cy="57.4" r=".18"/>
<circle cx="86.8" cy="77.4" r=".18"/>
<circle cx="102.3" cy="60.9" r=".18"/>
<circle cx="83.6" cy="80.9" r=".18"/>
<circle cx="146.8" cy="86.7" r=".18"/>
<circle cx="150.1" cy="83.2" r=".18"/>
<circle cx="376.4" cy="97.8" r=".18"/>
<circle cx="131.4" cy="103.2" r=".18"/>
<circle cx="383.9" cy="105.2" r=".18"/>
</g>
<g fill="none" stroke="#000" stroke-width=".71">
<path d="M10.1 9.9h400v277.1h-400zM70.1 6.5v3.4M140.1 6.5v3.4M207.2 5h5.8l-2.9 4.9zM210.1 0v9.9M280.1 6.5v3.4M350.1 6.5v3.4M6.7 74.2h3.4M410.1 74.2h3.5M.1 148.5h10M5.1 145.6l5 2.9-5 2.9zM410.1 148.5h10"/>
<path d="M410.1 148.5l5-2.9v5.8zM6.7 222.7h3.4M410.1 222.7h3.5M70.1 287v3.4M140.1 287v3.4M210.1 287v10M210.1 287l2.9 5h-5.8zM280.1 287v3.4M350.1 287v3.4"/>
</g>
<g fill="none" stroke="#000" stroke-width=".51">
<path d="M269.8 249.5h40.3M270.1 242h140v45h-140zM270.1 257h140M303.2 257v16M310.1 242v15M350.1 257v30M390.1 257v12M270.1 265h33.1M270.1 273h80M350.1 269h60M350.1 263h60M350.1 280.5h60"/>
<path d="M370.1 280.5v6.5M390.1 280.5v6.5"/>
</g>
<g fill="#000">
<path d="M328 60.3l1.9-1.6 .5 .8zM151.7 76.2l.9-.3 .3 2.5zM78.6 80.8l.7-.7 1.4 2.2zM158.1 89.5l.1 .5zM157.9 89.2l.3 .8zM157.8 89l.4 1zM157.6 88.9l.6 1.1zM157.3 88.8l.3 .1 .6 1.1zM157 88.7l.3 .1 .9 1.2zM156.7 88.7h.3l1.2 1.3zM156.5 88.8l.2-.1 1.5 1.3zM156.2 88.9l.3-.1 1.7 1.2z"/>
<path d="M156 89.1l.2-.2 2 1.1zM156 89.1l2.2 .9-2.3-.7zM155.9 89.3l2.3 .7-2.4-.4zM155.8 90.4l2.4-.4-2.3 .6zM155.9 90.6l2.3-.6-2.2 .8zM156 90.8l2.2-.8-2 1zM156.2 91l2-1-1.7 1.1zM156.5 91.1l1.7-1.1-1.5 1.2zM156.7 91.2l1.5-1.2-1.2 1.2zM158.2 90l-.9 1.2h-.3zM158.2 90l-.9 1.2zM158.2 90l-.6 1.1z"/>
<path d="M158.2 90l-.4 .9zM158.2 90l-.3 .7zM158.2 90l-.1 .5zM158.2 90v.2zM367.7 83.4l1.9-1.7 .6 .9zM378.5 98l.7 .7-2.1 1.4zM272 127.5l1.9 1.6-.8 .7zM46.9 154.9l.1 .5zM46.8 154.6l.2 .8zM46.6 154.4l.4 1zM46.3 154.3l.7 1.1zM46.1 154.2l.9 1.2z"/>
<path d="M45.8 154.2h.3l.9 1.2zM45.5 154.2h.3l1.2 1.2zM45.3 154.2h.2l1.5 1.2zM45 154.3l.3-.1 1.7 1.2zM45 154.3l2 1.1-2.1-.8zM44.7 154.7l.2-.1 2.1 .8zM44.7 154.7l2.3 .7-2.4-.4zM44.6 155.8l2.4-.4-2.3 .6zM44.7 156l2.3-.6-2.1 .9zM44.9 156.3l2.1-.9-2 1.1zM45 156.5l2-1.1-1.7 1.2zM45.3 156.6l1.7-1.2-1.5 1.2z"/>
<path d="M45.5 156.6l1.5-1.2-1.2 1.2zM45.8 156.6l1.2-1.2-.9 1.2zM47 155.4l-.9 1.2zM47 155.4l-.7 1.1zM47 155.4l-.4 .9zM47 155.4l-.2 .8zM47 155.4l-.1 .5zM47 155.4v.3zM63.3 141.3l.1 .5zM63.1 141.1l.3 .7zM63 140.8l.4 1zM62.8 140.7l.6 1.1z"/>
<path d="M62.5 140.6l.9 1.2zM62.2 140.5l.3 .1 .9 1.2zM62 140.6l.2-.1 1.2 1.3zM61.7 140.6h.3l1.4 1.2zM61.5 140.8l.2-.2 1.7 1.2zM61.5 140.8l1.9 1-2.2-.8zM61.2 141l2.2 .8-2.3-.7zM61.1 141.1l2.3 .7-2.4-.4zM61 142.2l2.4-.4-2.3 .7zM61.1 142.5l2.3-.7-2.2 .9zM61.2 142.7l2.2-.9-1.9 1zM61.5 142.8l1.9-1-1.7 1.2z"/>
<path d="M61.7 143l1.7-1.2-1.4 1.2zM62 143l1.4-1.2-1.2 1.2zM63.4 141.8l-.9 1.2h-.3zM63.4 141.8l-.6 1.1-.3 .1zM63.4 141.8l-.6 1.1zM63.4 141.8l-.4 .9zM63.4 141.8l-.3 .7zM63.4 141.8l-.1 .5zM63.4 141.8v.3zM181.4 156.5l.2 .6zM181.3 156.3l.3 .8zM181.1 156.1l.5 1z"/>
<path d="M180.9 156l.7 1.1zM180.6 155.9l1 1.2zM180.4 155.8l.2 .1 1 1.2zM180.1 155.8h.3l1.2 1.3zM179.9 155.9l.2-.1 1.5 1.3zM179.6 156l.3-.1 1.7 1.2zM179.6 156l2 1.1-2.2-.9zM179.4 156.2l2.2 .9-2.4-.7zM179.2 156.4l2.4 .7-2.5-.5zM179.1 157.5l2.5-.4-2.4 .6zM179.2 157.7l2.4-.6-2.2 .8zM179.4 157.9l2.2-.8-2 1z"/>
<path d="M179.6 158.1l2-1-1.7 1.1zM179.9 158.2l1.7-1.1-1.5 1.2zM180.1 158.3l1.5-1.2-1.2 1.2zM181.6 157.1l-1 1.2h-.2zM181.6 157.1l-1 1.2zM181.6 157.1l-.7 1.1zM181.6 157.1l-.5 .9zM181.6 157.1l-.3 .7zM181.6 157.1l-.2 .5zM181.6 157.1l-.1 .3zM252 160.1l.1 .6zM251.8 159.9l.3 .8z"/>
<path d="M251.7 159.7l.4 1zM251.4 159.6l.7 1.1zM251.2 159.4l.9 1.3zM250.9 159.4h.3l.9 1.3zM250.6 159.4h.3l1.2 1.3zM250.4 159.5l.2-.1 1.5 1.3zM250.1 159.6l.3-.1 1.7 1.2zM249.9 159.8l.2-.2 2 1.1zM249.9 159.8l2.2 .9-2.3-.7zM249.8 160l2.3 .7-2.5-.4zM249.6 161l2.5-.3-2.3 .6zM249.8 161.3l2.3-.6-2.2 .8z"/>
<path d="M249.9 161.5l2.2-.8-2 1zM250.1 161.7l2-1-1.7 1.1zM250.4 161.8l1.7-1.1-1.5 1.2zM250.6 161.9l1.5-1.2-1.2 1.2zM252.1 160.7l-1.2 1.2zM252.1 160.7l-.9 1.1zM252.1 160.7l-.7 1.1zM252.1 160.7l-.4 .9zM252.1 160.7l-.3 .7zM252.1 160.7l-.1 .5zM252.1 160.7l-.1 .2zM385.6 175.4l1.8 1.8-.8 .6z"/>
<path d="M159.7 221.3l.1 .6zM159.5 221.1l.3 .8zM159.3 220.9l.5 1zM159.1 220.7l.7 1.2zM158.8 220.6l.3 .1 .7 1.2zM158.6 220.6h.2l1 1.3zM158.3 220.6h.3l1.2 1.3zM158.1 220.7l.2-.1 1.5 1.3zM157.8 220.8l.3-.1 1.7 1.2zM157.6 221l.2-.2 2 1.1zM157.6 221l2.2 .9-2.4-.7zM157.4 221.2l2.4 .7-2.5-.5z"/>
<path d="M157.3 222.2l2.5-.3-2.4 .6zM157.4 222.5l2.4-.6-2.2 .8zM157.6 222.7l2.2-.8-2 1zM157.8 222.9l2-1-1.7 1.1zM158.1 223l1.7-1.1-1.5 1.2zM158.3 223.1l1.5-1.2-1.2 1.2zM159.8 221.9l-1 1.2h-.2zM159.8 221.9l-1 1.2zM159.8 221.9l-.7 1zM159.8 221.9l-.5 .9zM159.8 221.9l-.3 .7zM159.8 221.9l-.1 .5z"/>
<path d="M159.8 221.9l-.1 .2zM367.8 226.7l.1 .6zM367.7 226.5l.2 .8zM367.5 226.3l.4 1zM367.2 226.2l.7 1.1zM367 226.1l.9 1.2zM366.7 226l.3 .1 .9 1.2zM366.5 226.1l.2-.1 1.2 1.3zM366.2 226.1h.3l1.4 1.2zM366 226.2l.2-.1 1.7 1.2zM365.7 226.4l.3-.2 1.9 1.1zM365.6 226.6l.1-.2 2.2 .9z"/>
<path d="M365.6 226.6l2.3 .7-2.4-.4zM365.5 227.7l2.4-.4-2.3 .6zM365.6 227.9l2.3-.6-2.2 .8zM365.7 228.1l2.2-.8-1.9 1zM366 228.3l1.9-1-1.7 1.1zM366.2 228.4l1.7-1.1-1.4 1.2zM366.5 228.5l1.4-1.2-1.2 1.2zM367.9 227.3l-.9 1.2h-.3zM367.9 227.3l-.9 1.2zM367.9 227.3l-.7 1.1zM367.9 227.3l-.4 .9zM367.9 227.3l-.2 .7z"/>
<path d="M367.9 227.3l-.1 .5zM367.9 227.3v.2z"/>
</g>
<path d="M155.7 89.8h2.5M60.9 142h2.5M249.6 160.5h2.5M249.6 160.8h2.5M157.3 222.1h2.5M365.4 227.5h2.5" fill="none" stroke="#000" stroke-width=".38"/>
<path d="M155.7 90.2h2.5M44.5 155.2h2.5M44.5 155.6h2.5M60.9 141.6h2.5M179.1 156.8h2.5M179.1 157.3h2.5M157.3 221.7h2.5M365.4 227.1h2.5" fill="none" stroke="#000" stroke-width=".42"/>
<text font-size="15.8" x="69.5" y="24.1">SOPORTE COLUMNA DE DIRECCIÓN SILVER V026</text>
<g font-size="11">
<text x="132.3" y="38.2">SIL-026-SSCD-01 (1 CONJUNTO SOLDADO)</text>
<text x="199.3" y="50.8">ID REF: 2102</text>
</g>
<g font-size="7.9">
<text x="197" y="191.7">SIL-026-SSCD-01</text>
<text x="212.2" y="200.7">( 1 : 4 )</text>
</g>
<g font-size="4.7">
<text x="304.6" y="261.2">Planos de fabricación</text>
<text x="304.6" y="266.6">soporte columna de</text>
<text x="304.6" y="272">dirección SILVER V026</text>
</g>
<g font-size="4.2">
<text x="34" y="9.6">6</text>
<text x="104" y="9.6">5</text>
<text x="174" y="9.6">4</text>
<text x="244" y="9.6">3</text>
<text x="314" y="9.6">2</text>
<text x="384" y="9.6">1</text>
<text x="6.8" y="38.7">D</text>
<text x="410.6" y="38.7">D</text>
<text x="7" y="112.9">C</text>
<text x="410.8" y="112.9">C</text>
<text x="7" y="187.1">B</text>
<text x="410.8" y="187.1">B</text>
<text x="7" y="261.4">A</text>
<text x="410.8" y="261.4">A</text>
<text x="34" y="290.4">6</text>
<text x="104" y="290.4">5</text>
<text x="174" y="290.4">4</text>
<text x="244" y="290.4">3</text>
<text x="314" y="290.4">2</text>
<text x="384" y="290.4">1</text>
</g>
<g font-size="3.9">
<text x="44.4" y="48.2">7</text>
<text x="144.6" y="57.7">6</text>
<text x="337.4" y="55.6">1</text>
<text x="169.4" y="77.9">2</text>
<text x="375.3" y="79.8">1</text>
<text x="386.7" y="90.8">8</text>
<text x="73.9" y="130.4">5</text>
<text x="30" y="141.9">4</text>
<text x="193.7" y="144">5</text>
<text x="233.5" y="145.6">3</text>
<text x="284.3" y="145.5">5</text>
<text x="398.9" y="197.7">5</text>
<text x="143.1" y="208.7">3</text>
<text x="350.4" y="213.3">4</text>
<text x="54.8" y="240">ITEM</text>
<text x="57.9" y="245.4">1</text>
<text x="64.8" y="240.1">QTY</text>
<text x="67" y="245.4">4</text>
<text x="73.1" y="245.4">DIN929 M8</text>
<text x="74.4" y="240">PART NUMBER</text>
<text x="101.4" y="245.4">Tuerca hexagonal para soldar</text>
<text x="151.8" y="240.1">DESCRIPTION</text>
<text x="225.5" y="245.4">0,01</text>
<text x="229.1" y="240.2">MASS (kg)</text>
<text x="57.9" y="250.7">2</text>
<text x="67" y="250.7">1</text>
<text x="73.1" y="250.7">SIL-026-CSCD-01</text>
<text x="101.4" y="250.7">Base fija de columna de dirección. Chapa 3 mm</text>
<text x="225.5" y="250.7">3,48</text>
<text x="57.9" y="256">3</text>
<text x="67" y="256">1</text>
<text x="73.1" y="256">SIL-026-CSCI-01</text>
<text x="101.4" y="256.1">Pie base columna de dirección. Chapa 3mm</text>
<text x="225.5" y="256">0,24</text>
<text x="57.9" y="261.3">4</text>
<text x="67" y="261.3">1</text>
<text x="73.1" y="261.3">SIL-026-CSDC-01</text>
<text x="101.4" y="261.4">Pie base columna de dirección. Chapa 3mm</text>
<text x="225.5" y="261.3">0,23</text>
<text x="57.9" y="266.6">5</text>
<text x="67" y="266.6">2</text>
<text x="73.1" y="266.6">SIL-026-FRSP-01</text>
<text x="101.4" y="266.7">Columnas parte fija de columna de dirección</text>
<text x="225.5" y="266.6">0,84</text>
<text x="57.9" y="271.9">6</text>
<text x="67" y="271.9">1</text>
<text x="73.1" y="271.9">SIL-026-GUIA-01</text>
<text x="101.4" y="272">Guía de colocación de columna de dirección. Chapa de 2 mm de espesor</text>
<text x="225.5" y="271.9">0,02</text>
<text x="358.5" y="275">SIL-026-SSCD-01-MET01</text>
<text x="57.9" y="277.2">7</text>
<text x="67" y="277.2">1</text>
<text x="73.1" y="277.2">SIL-026-GUIL-01</text>
<text x="101.4" y="277.4">Guía de colocación de columna de dirección 2. Chapa de 2 mm de espesor</text>
<text x="225.5" y="277.2">0,02</text>
<text x="358.5" y="279.4">2102</text>
<text x="57.9" y="282.6">8</text>
<text x="67" y="282.6">1</text>
<text x="73.1" y="282.6">SIL-026-REFU-01</text>
<text x="101.4" y="282.7">Refuerzo Inferior. Chapa 4 mm</text>
<text x="225.5" y="282.6">0,29</text>
</g>
<g font-size="3.1">
<text x="312.7" y="246.8">Tolerancias para dimensiones lineales y angulares sin indicación individual</text>
<text x="312.7" y="250.4">de tolerancia, según ISO 2768-1:1989</text>
<text x="312.7" y="254">Zonas de rugosidad no especificada, Ra 3.2</text>
<text x="377.7" y="285.6">A3</text>
<text x="397" y="285.9">1 /7</text>
</g>
<g font-size="2.4">
<text x="271.2" y="244.4">MATERIAL:</text>
<text x="271.3" y="252">ACABADO SUPERFICIAL:</text>
<text x="271.3" y="254.6">Negro satinado</text>
<text x="271.2" y="259.7">SCALE:</text>
<text x="350.6" y="261">DRAWN: Adrián Parro</text>
<text x="391.2" y="260.6">08/01/2015</text>
<text x="350.6" y="267">CHECKED: Antonio Garcia</text>
<text x="391.2" y="266.7">13/01/2015</text>
<text x="350.6" y="271.4">DWG NO:</text>
<text x="350.8" y="276.9">Id. Ref:</text>
<text x="350.8" y="282.8">REV</text>
<text x="371.2" y="282.9">SIZE</text>
<text x="390.9" y="282.9">SHEET</text>
</g>
</svg>
